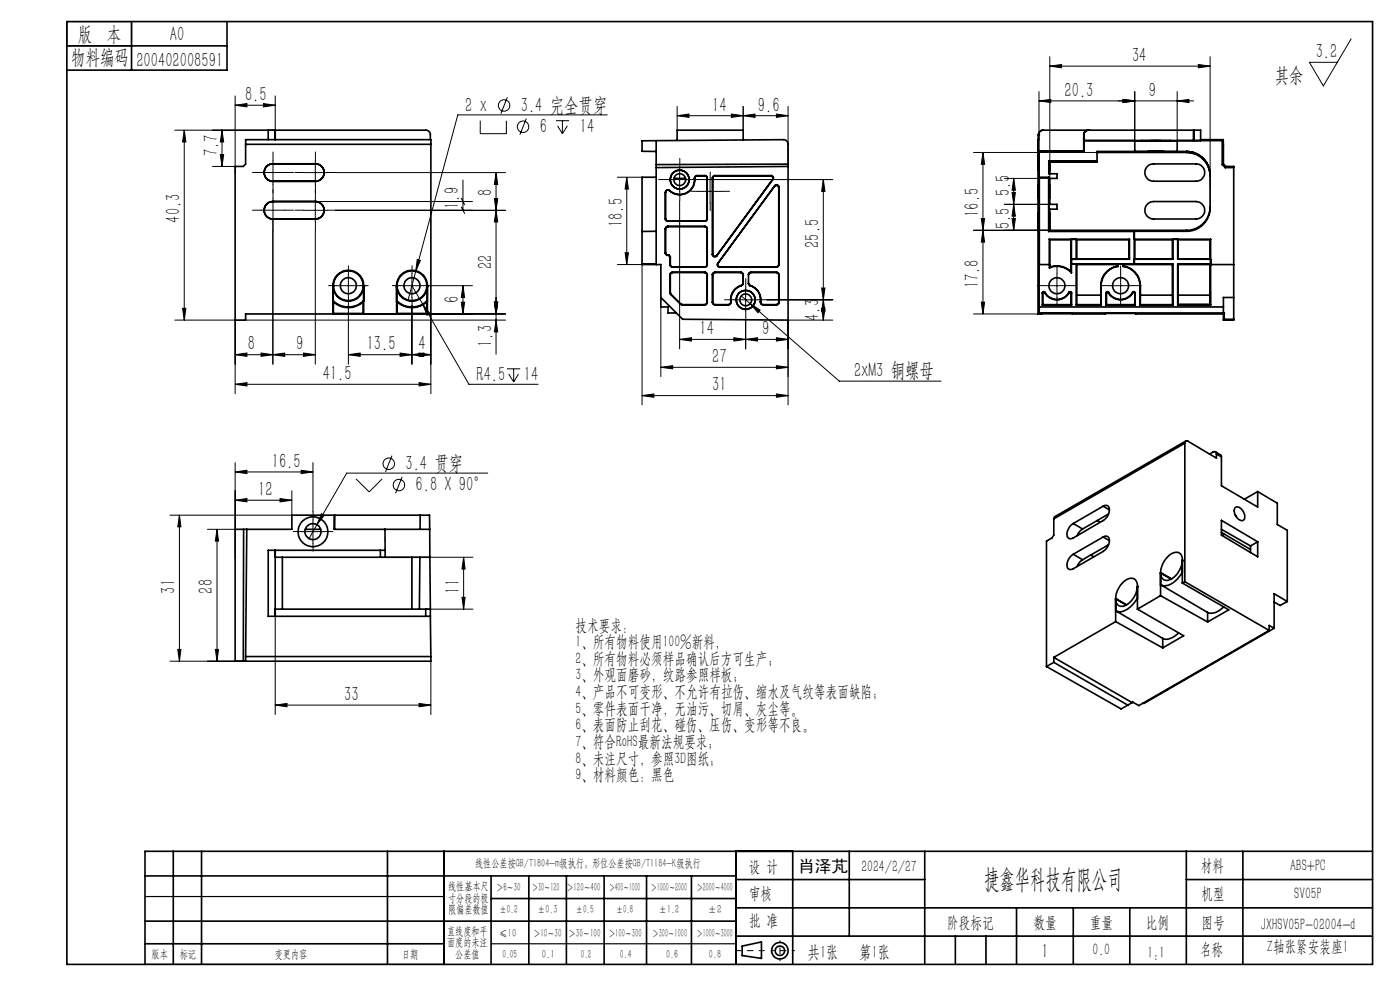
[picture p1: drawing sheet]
<svg xmlns="http://www.w3.org/2000/svg" width="297mm" height="210mm" viewBox="0 0 297 210" stroke-linecap="round" stroke-linejoin="round" font-family="sans-serif">
<g fill="none" stroke="#000" stroke-width=".21">
<path d="M220.4 19.4v12.7M222.7 14l2.5-.3v.7zM222.7 12v25.8M222.7 14h34M240.7 19.4v10.4M249.7 19.4v10.4M254.2 13.7l2.5 .3-2.5 .4zM256.7 12v28.1M286.6 8.2l-5.9 10-2.9-5h5.9M39.1 27.6v40.3M39.1 27.6l.3 2.5h-.7zM45.1 35.3h4.8"/>
<path d="M46.7 32.8h.7l-.3 2.5zM47.1 27.6v7.7M47.1 27.6l.3 2.5h-.7zM49.9 22.3l2.5-.3v.7zM49.9 20.3v16.6M49.9 22.3h8.5M55.9 22l2.5 .3-2.5 .4zM58.4 20.3v7.3h-21.3M64.4 36.6h5M66.9 34.1v5M71.2 36.6h36M98.2 38.2v6.4"/>
<path d="M101.9 25.6v2.8h5.5v-2.8M105.2 36.6l.4 2.5h-.7zM105.2 36.6v38.5M107.6 20.6l-1.3 3.5M111.7 25.1l-1.4 3.5M117.9 25.6h2.8M118.3 26.7l1 1.7M119.3 25.6v2.8M120.4 26.7l-1.1 1.7M128.8 24.4h-31.7l-10.5 39.2M131 37.6h5.2M133 37.6l.3 2.5h-.7z"/>
<path d="M133 37.6v18.5M141.7 38.1h5M143.7 24.5l2.5-.3v.7zM143.7 24.5h23.5M143.7 22.6v5M144.2 35.6v5M148.7 38.1h28M150.6 38.1v5M155.2 24.2l2.5 .3-2.5 .4zM157.7 24.5l2.5-.3v.7zM157.7 22.6v5M164.7 24.2l2.5 .3-2.5 .4z"/>
<path d="M167.2 22.6v12.7M174.7 38.1l.3 2.5h-.7zM174.7 38.1v29.8M206.5 32.3h26.2M208.5 32.3l.4 2.5h-.7zM208.5 32.3v34.3M213.1 37.8h9.4M215.1 37.8l.3 2.5h-.7zM215.1 37.8v11.1M220.4 21.4l2.5-.3v.7zM220.4 21.4h32.8M238.2 21.1l2.5 .3-2.5 .4z"/>
<path d="M249.7 21.4l2.5-.3v.7zM57.9 46.5v30.7M64.4 44.6h5M66.9 42.1v5M66.9 49v28.2M66.9 42.7h33.3M73.9 58.1v5M87.4 58.1v5M88.5 55.1l.7 .1-1 2.4zM97.9 43.9l.7 1.4M97.9 42l.7 1.4M104.9 42.1h.7l-.4 2.5z"/>
<path d="M105.2 44.6l.4 2.5h-.7zM107.2 44.6h-36M131 56.1h5.2M132.6 53.6h.7l-.3 2.5zM136.2 56v29.9M144.2 42.6v31.4M148.1 40.6h5M206.5 48.9h16.2M208.2 46.3h.7l-.4 2.6zM208.5 48.9l.4 2.5h-.7zM213.1 43.3h9.4M214.7 40.8h.7l-.3 2.5z"/>
<path d="M214.7 46.3h.7l-.3 2.6zM215.1 43.3l.3 2.6h-.7zM224.2 58.1v5M237.7 58.1v5M37.1 67.9h12.8v15.6M38.7 65.4h.7l-.3 2.5zM49.9 75.2l2.5-.3v.7zM52.1 67.9h55.1M55.4 74.9l2.5 .3-2.5 .4zM57.9 75.2l2.5-.3v.7zM64.4 74.9l2.5 .3-2.5 .4zM66.9 75.2h-17"/>
<path d="M70.6 66.6h36.6M71.4 60.6h5M73.9 75.2l2.5-.3v.7zM73.9 64.8v12.4M73.9 75.2h17.5M84.9 60.6h5M84.9 74.9l2.5 .3-2.5 .4zM87.4 60.6l2.3 3.9M87.4 75.2l2.5-.3v.7zM87.4 64.8v12.4M88.9 74.9l2.5 .3-2.5 .4zM89.7 64.5l1.5 2-.6 .4z"/>
<path d="M89.7 64.5l9.8 17h14.7M91.4 66.6v16.9M91.6 60.6h8.6M97.9 64.1h.7l-.4 2.5zM98.2 60.6l.4 2.5h-.7zM98.2 60.6v6M104.9 64.1h.7l-.4 2.5zM105.2 67.9l.4 2.5h-.7zM107.6 78.2h2.7M107.9 79.3l1.1 1.7M109 78.2v2.8M110 79.3l-1 1.7"/>
<path d="M140.2 77.9l2.5-.3v.6zM140.2 65.1v14.8M140.2 77.9h27M144.2 72l2.5-.4v.7zM144.2 72h23M155.7 71.6l2.5 .4-2.5 .3zM155.7 63.6h5M157.3 62.8l20.7 18h21.6M158.2 72l2.5-.4v.7zM158.2 68.1v5.9M158.2 61.1v5M159.1 64.4l2.2 1.4-.5 .5z"/>
<path d="M162.7 63.6h14M164.7 71.6l2.5 .4-2.5 .3zM164.7 77.6l2.5 .3-2.5 .3zM174.3 65.4h.7l-.3 2.5zM174.3 61.1h.7l-.3 2.5zM174.7 63.6l.3 2.5h-.7zM176.7 67.9h-9.5v18M206.5 66.6h21M208.2 64.1h.7l-.4 2.5zM221.7 60.6h5M235.2 60.6h5M49.9 98.1v20.4"/>
<path d="M49.9 81.5l2.5-.3v.7zM49.9 81.5h41.5M63.9 99.8l2.5 .3-2.5 .4zM66.4 98.1v10.5M83.1 96.7l-1.3 3.4M88.9 81.2l2.5 .3-2.5 .4zM136.2 83.9l2.5-.3v.7zM136.2 83.9h31M164.7 83.6l2.5 .3-2.5 .4zM38.1 109.3l.3 2.5h-.7zM38.1 109.3v31M44 112.3h5.9"/>
<path d="M46 112.3l.4 2.5h-.7zM46 112.3v28M49.9 100.1l2.5-.3v.7zM49.9 106.1l2.5-.3v.7zM49.9 100.1h16.5M49.9 106.1h12M59.4 105.8l2.5 .3-2.5 .4zM61.9 104.1v5.2h-25.8M63.9 112.8h5M66.4 110.3v5M67.2 111.3l-1.7 3M68.2 109l.6 .3-1.6 2z"/>
<path d="M75.5 101.6l2.8 2.7 2.8-2.7M80.7 118.2h19.6M85.3 101.2l-1.4 3.4M98.4 118.2l.3 2.5h-.7zM98.4 118.2v11M103.5 100.4h-29.9l-6.4 10.9M37.7 137.8h.7l-.3 2.5zM45.7 137.8h.7l-.4 2.5zM58.4 130.7v20.9M90.3 129.2h10M98 126.7h.7l-.3 2.5zM36.1 140.3h16"/>
<path d="M58.4 149.6l2.5-.4v.7zM58.4 149.6h33M88.9 149.2l2.5 .4-2.5 .3zM91.4 140.3v11.3"/>
<circle cx="106.9" cy="22.4" r="1.21"/>
<circle cx="111" cy="26.9" r="1.21"/>
<circle cx="82.5" cy="98.4" r="1.2"/>
<circle cx="84.6" cy="102.9" r="1.2"/>
</g>
<g fill="none" stroke="#000" stroke-width=".35">
<path d="M14.2 4.6h277v200h-277zM14.2 9.7h34M27.9 4.6v10.3M48.2 4.6v10.3h-34M52.1 30.6v-1h39.3v1M52.1 30.6h39.3M52.1 30.6v4.2l-.5 .5h-1.7v32.6h2.2v-1.3h18.5M56.9 29.6v-2h33.4a.96 .96 0 0 1 1 1v1M57.9 34.7a1.87 1.87 0 0 0-1.9 1.9 1.87 1.87 0 0 0 1.9 1.9M57.9 34.8a1.83 1.83 0 0 0-1.8 1.8 1.83 1.83 0 0 0 1.8 1.8M57.9 34.7v.1M57.9 38.4v.1"/>
<path d="M57.9 34.7h9M57.9 34.8h9M57.9 38.5h9M57.9 38.4h9M58.4 27.6v2M66.9 34.7a1.87 1.87 0 0 1 1.9 1.9 1.87 1.87 0 0 1-1.9 1.9M66.9 34.8a1.83 1.83 0 0 1 1.9 1.8 1.83 1.83 0 0 1-1.9 1.8M66.9 34.7v.1M66.9 38.4v.1M91.4 30.6v36h-.7M139.2 29.8l27-.2a.96 .96 0 0 1 1 1v37.3l-22.4-.2-4.6-4.6M139.2 29.8v26.3"/>
<path d="M139.2 37.6h-3v18.5h4v9h1.5v1.3h1.8M139.2 29.8l-3 .1v2.2h3M143 37.8h2.4M147.3 37.8a3.1 3.1 0 0 1-1.7 3.2 3.1 3.1 0 0 1-3.5-.6M147.3 37.8h.1M147.4 37.8a3.2 3.2 0 0 1-1.8 3.2 3.2 3.2 0 0 1-3.6-.5M147.9 37.2a.6 .6 0 0 0-.6 .6M147.9 37.3a.49 .49 0 0 0-.5 .5M147.9 37.2h1.6M147.9 37.2v.1M147.9 37.3h1.6M149.5 37.3l.3 .1 .2 .4"/>
<path d="M149.5 37.2l.4 .2 .1 .3M149.5 37.2v.1M150 37.8v8.6M150 37.7v8.7M150 37.7v.1M151.1 37.7v16.3M151.1 37.7l.1 .1M151.2 37.8v16.1M151.7 37.2l-.4 .2-.2 .3M151.7 37.2h11.9M151.7 37.2v.1M151.7 37.3l-.4 .2-.1 .3"/>
<path d="M151.7 37.3h11.8M157.7 29.7v-2.1h-14v2.2M163.5 37.3l.4 .3v.5M163.6 37.2l.4 .4v.5M163.6 37.2l-.1 .1M163.9 38.1l-11.8 16M164 38.1l-12 16.2M164 38.1h-.1M164.4 39.4l.4-.2 .3 .2 .1 .3M164.4 39.4l-.1 .1 .3-.1h.3l.3 .5M164.4 39.4l-12.1 16.5M165.2 39.9v16.2"/>
<path d="M165.2 39.7v16.5M165.2 39.7v.2M167.2 35.3l-28 .3M167.2 34.8l-28 .1M220.2 29.6v37M220.2 29.6h.1M220.2 29.6l.1 .1M220.3 28.6h.1M220.3 28.6v7.5l.1-4M220.4 39v3.2zM220.4 32.1h.1M220.4 32.1h9.5"/>
<path d="M220.5 37.6h2v11.5M220.5 32.1v34.3M220.5 32.1h9.5M221.3 27.6a.96 .96 0 0 0-1 1M221.3 27.6h33.4v2.2h-24.8h29.4M221.3 27.6a1.02 1.02 0 0 0-1 1M222.5 34.1v2.8h1.7v.9h-1.7M222.5 34.1l.1 2v-1.8M222.5 34.1h10.2M222.6 39v3.2zM222.6 34.3l.1 .1M222.6 34.3h10.1"/>
<path d="M222.7 34.4v2.5M222.7 37.8v5.5M229.9 32.1h.1M229.9 28.6v3.5M229.9 28.6h.1M229.9 28.6l.1 3.5M230.9 27.6a.96 .96 0 0 0-1 1M230.9 27.6h.1M230.9 27.6a1.02 1.02 0 0 0-1 1M232.7 32.2h19.1M232.7 32.3h19M240.7 29.8v2.3h-8v2.3h-10"/>
<path d="M240.7 32.1h9M242.1 29.8h6.3zM243.5 35.3l.4-.4 .6-.1h9.2a1.83 1.83 0 0 1 1.9 1.8 1.83 1.83 0 0 1-1.9 1.8h-9a1.83 1.83 0 0 1-1.7-1.1 1.83 1.83 0 0 1 .5-2zM243.5 32.1h3.4zM249.7 29.8v2.3h2M251.7 32.2h.1M251.7 32.1a5 5 0 0 1 5 5v7a5 5 0 0 1-5 5M251.7 32.2a5 5 0 0 1 5 5M251.7 32.3a5.1 5.1 0 0 1 5 5.1M251.7 32.3l1.5 .1M251.7 32.1v.1M251.7 32.3h.1"/>
<path d="M251.8 32.2l1.4 .2M252.2 32.2l1.4 .4M253.2 32.4a5 5 0 0 1 3.5 4.8M253.2 32.4h.1M253.2 27.6v2.2M254.7 29.6h4.8M259.3 29.8v5.1M259.3 34.9l.6 .7M259.5 29.6v5.2M259.5 29.6l-.2 .2M259.5 34.8l-.2 .1M259.5 34.8l.5 .5"/>
<path d="M259.9 35.6h1.8M260 35.3h1.7v32.6h-2.2M260 35.3l-.1 .3M57.9 42.7a1.87 1.87 0 0 0-1.9 1.9 1.87 1.87 0 0 0 1.9 1.9M57.9 42.7h.1M57.9 42.7a1.85 1.85 0 0 0-1.8 1.9 1.85 1.85 0 0 0 1.8 1.9M57.9 46.5h.1M57.9 42.7h9M57.9 46.5h9M66.9 42.7h.1M66.9 42.7a1.87 1.87 0 0 1 1.9 1.9 1.87 1.87 0 0 1-1.9 1.9M66.9 42.7a1.85 1.85 0 0 1 1.9 1.9 1.85 1.85 0 0 1-1.9 1.9"/>
<path d="M66.9 46.5h.1M136.2 56h3M139.2 49.1h-3M141.1 53.6l.1 .3 .4 .2M141.1 46.4l.2 .4 .3 .1M141.1 40.8v5.6M141.1 48.5v5.1M141.1 40.8h.1M141.1 48.5l.1 .1M141.2 46.4l.2 .3 .3 .2M141.2 53.6l.2 .4 .3 .1M141.2 40.8v5.6"/>
<path d="M141.2 48.6v5M141.2 46.4h-.1M141.2 53.6h-.1M141.6 48l-.3 .1-.2 .4M141.6 54.1h.1M141.6 54.1l.5 .3v.3M141.6 48h7.9M141.6 46.9h7.9M141.6 48l.1 .1M141.7 48.1h-.3l-.2 .5M141.7 54.1h.1M141.7 54.1l.4 .1 .1 .4"/>
<path d="M141.7 46.9h-.1M141.7 46.9h7.8M141.7 48.1h7.8M141.7 54.1h-.1M142 40.5v-.1a.53 .53 0 0 0-.8 .4M142.1 40.4a.56 .56 0 0 0-.6-.1 .56 .56 0 0 0-.4 .5M142.1 40.4l-.1 .1M142.1 56.2l.2 .3 .3 .1M142.1 54.7v1.5M142.1 58.2v3.9M142.1 58.2l.1 .1M142.2 56.1l.1 .4 .4 .1"/>
<path d="M142.2 54.6l-.1 .1M142.2 56.1l-.1 .1M142.2 54.6v1.5M142.2 58.3v3.8M142.6 57.7l-.3 .2-.2 .3M142.6 56.6h6.9M142.6 57.7h6.9M142.6 57.7l.1 .1M142.7 57.8l-.3 .1-.2 .4M142.7 56.6h-.1M142.7 56.6h6.8M142.7 57.8h6.8"/>
<path d="M149.5 48.1h.3l.2 .5M149.5 57.8l.3 .1 .2 .4M149.5 46.9h.1M149.5 56.6h.1M149.5 48l.4 .1 .1 .4M149.5 57.7l.4 .2 .1 .3M149.5 48v.1M149.5 57.7v.1M150 46.4l-.1 .3-.4 .2M150 56.1l-.1 .4-.4 .1M150 46.4h.1M150 48.6v7.5"/>
<path d="M150 58.3v5.8M150 56.1v.1M150 56.2l-.2 .4h-.3M150 46.4l-.1 .4-.4 .1M150 48.5v7.7M150 58.2v6M150 48.5v.1M150 58.2v.1M151.1 54l.4 .5 .5-.2M151.1 58.2v6M151.1 58.2l.1 .1M151.2 53.9l.1 .3 .3 .2 .5-.3"/>
<path d="M151.2 53.9l-.1 .1M151.2 58.3v5.8M151.7 57.7l-.4 .2-.2 .3M151.7 57.7h5.5M151.7 57.7v.1M151.7 57.8l-.3 .1-.2 .4M151.7 57.8h5.4M152.1 54.1l-.1 .2M152.3 55.9v.6l.4 .1M152.3 55.9l.1-.1v.6l.4 .2M152.7 56.6h12M152.8 56.6h11.9"/>
<path d="M152.8 56.6h-.1M157.1 57.8l.3 .1 .2 .4M157.2 57.7l.3 .2 .2 .3M157.2 57.7l-.1 .1M157.6 58.3v1.8M157.7 58.2v1.9M157.7 58.2l-.1 .1M159.3 57.7a.49 .49 0 0 0-.5 .5v1.9l.3 .5M159.3 57.8a.49 .49 0 0 0-.5 .5M159.3 57.7h5.4M159.3 57.8h5.4M159.3 57.7v.1"/>
<path d="M164.7 57.8l.4 .2 .1 .3M164.7 56.6h.1M164.7 57.7l.4 .2 .1 .3M164.7 57.7v.1M165.2 56.1l-.1 .4-.4 .1M165.2 56.1v.1M165.2 58.3v5.8M165.2 56.2l-.2 .4h-.3M165.2 58.2v6M165.2 58.2v.1M220.3 45.1l.1 3.9zM220.3 48.9h.1"/>
<path d="M220.5 56.1h2.1v.7M222.5 49.1h18.1M222.5 43.3h1.7v1.1h-1.7M222.6 48.9h.1M222.6 50.8h17M222.6 50.8v5.3M222.6 50.8l.1 .1M222.6 56.8a4.1 4.1 0 0 1 4.7 1.1M222.6 48.9v-3.8l-.1 4M222.7 56.7l-.1 .1M222.7 56.7a4.2 4.2 0 0 1 4.5 1M222.7 48.9h-.1"/>
<path d="M222.7 48.9h29M222.7 44.4v4.5M222.7 50.9v5.8M222.7 50.9h4.5M227.2 57.7l.1 .2M227.2 50.9l.1-.1v7.1M227.2 50.9v6.8M227.3 56h21.5M227.3 55h12.3M228.4 56.1h8.7M228.4 50.9h11.1M228.4 50.9l-.1-.1v4.2l.1-.1"/>
<path d="M228.4 56.1l-.1-.1v8.7M228.4 54.9h11.1M228.4 50.9v4M228.4 56.1v8.5M237.1 56.4a4.2 4.2 0 0 0-3.6 4.2M237.1 56.4l.1 .1M237.1 56.1l.1-.1v.5M237.1 56.1v.3M237.2 56.5a4.1 4.1 0 0 0-3.6 4.1M238.2 56.5a4.1 4.1 0 0 1 3.6 4.1M238.3 56.4a4.2 4.2 0 0 1 3.6 4.2M238.3 56.4l-.1 .1"/>
<path d="M238.3 56.1h10.4M238.3 56.1l-.1-.1v.5M238.3 56.1v.3M239.5 54.9l.1 .1M239.5 50.9v4M239.6 50.8v4.2M239.6 50.8l-.1 .1M240.6 56h.1M240.7 50.9v4M240.7 54.9l-.1 .1h8.2M240.7 50.9h8M240.7 54.9h8"/>
<path d="M243.3 43.4a1.84 1.84 0 0 1 1.4-.7h9a1.85 1.85 0 0 1 1.9 1.9 1.85 1.85 0 0 1-1.9 1.9h-9a1.85 1.85 0 0 1-1.6-1.1 1.85 1.85 0 0 1 .2-2zM248.7 50.9l.1-.1v4.2M248.7 54.9l.1 .1M248.7 50.9v4M248.7 56.1v6.5M248.8 56l-.1 .1M248.8 56v8.7M249.8 56h7l-.1 .1M249.8 56v8.7M249.8 56l.1 .1M249.9 56.1h6.8M249.9 50.9h6.8"/>
<path d="M249.9 54.9l-.1 .1M249.9 54.9h6.8M249.9 50.9l-.1-.1v4.2M249.9 50.9v4M249.9 56.1v8.5M251.7 49.1h-11.1v6.9M251.7 48.9v.2M256.7 43.8a5 5 0 0 1-5 5.1M256.7 54.9l.1 .1h-7M256.7 50.9v4M256.7 56.1v5.5M256.8 56.1h.1"/>
<path d="M256.8 56.1h4.9M256.8 50.8h-16.2l.1 .1M256.8 50.8l-.1 .1M256.8 50.8v13.9M70.6 60.6a3.3 3.3 0 0 1 3.3-3.3 3.3 3.3 0 0 1 3.3 3.3M70.6 60.7a3.3 3.3 0 0 0 3.3 3.2 3.3 3.3 0 0 0 3.3-3.2M70.6 60.7h.1M70.6 60.6h.1M70.6 60.6v6M70.6 63.9h.2M70.7 60.6a3.2 3.2 0 0 1 3.2-3.1 3.2 3.2 0 0 1 3.1 3.1M70.7 60.6l-.1 .1"/>
<path d="M70.7 60.6a3.2 3.2 0 0 0 3.2 3.1 3.2 3.2 0 0 0 3.1-3.1M70.7 64a4.6 4.6 0 0 0 6.3 0M70.7 66.5l-.1 .1M70.7 64v2.5M70.7 66.5h6.3M70.8 63.9l-.1 .1M70.8 63.9a4.6 4.6 0 0 0 6.2 0M77 63.9v.1M77 63.9h.2M77 60.6l.2 .1M77 60.6h.2M77 64v2.5"/>
<path d="M77 66.5l.2 .1M77.2 60.7h.1M77.2 60.6v6M77.2 66.6h6.9M84.1 60.6a3.3 3.3 0 0 1 3.3-3.3 3.3 3.3 0 0 1 3.3 3.3M84.1 60.7a3.3 3.3 0 0 0 3.3 3.2 3.3 3.3 0 0 0 3.3-3.2M84.1 60.7h.1M84.1 60.6h.1M84.1 60.6v6M84.1 63.9h.2M84.2 60.6a3.2 3.2 0 0 1 3.2-3.1 3.2 3.2 0 0 1 3.2 3.1M84.2 60.6l-.1 .1"/>
<path d="M84.2 60.6a3.2 3.2 0 0 0 3.2 3.1 3.2 3.2 0 0 0 3.2-3.1M84.2 64a4.6 4.6 0 0 0 6.4 0M84.2 66.5l-.1 .1M84.2 64v2.5M84.2 66.5h6.4M84.3 63.9l-.1 .1M84.3 63.9a4.6 4.6 0 0 0 6.2 0M90.5 63.9l.1 .1M90.5 63.9h.2M90.6 60.6l.1 .1M90.6 60.6h.1M90.6 66.5l.1 .1"/>
<path d="M90.6 64v2.5M90.7 60.7h.1M90.7 60.6v6M142.1 62.1l.2 .3M142.1 62.1h.1M142.2 62.1l.1 .3M142.3 62.4l2.1 2.1M142.3 62.4h.1M142.3 62.4l2.1 2M144.4 64.5l.3 .2M144.4 64.4l.3 .2M144.4 64.4v.1"/>
<path d="M144.7 64.7h4.8M144.7 64.6v.1M144.7 64.6h4.8M149.5 64.6v.1M150 64.1l-.1 .3-.4 .2M150 64.1v.1M150 64.2l-.1 .3-.4 .2M151.1 64.2l.3 .4 .3 .1M151.2 64.1l.1 .3 .4 .2M151.2 64.1l-.1 .1M151.7 64.7h2.8M151.7 64.6h2.8"/>
<path d="M151.7 64.6v.1M154.5 64.6v.1M155 64a.5 .5 0 0 1-.5 .6M155 64h.1M155.1 64a.55 .55 0 0 1-.6 .7M157.2 60.6a3.2 3.2 0 0 0-2.2 3.4M157.2 60.6h.1M157.3 60.6a3.1 3.1 0 0 0-2.2 3.4M157.6 60.1l-.1 .3-.3 .2M157.6 60.1h.1M157.7 60.1l-.4 .5M158.8 60.1l.3 .5"/>
<path d="M159.1 60.6a3.1 3.1 0 0 1 2.2 3.4M159.1 60.6h.1M159.1 60.6a3.1 3.1 0 0 1 2.3 3.4M161.3 64a.51 .51 0 0 0 .6 .7M161.3 64h.1M161.4 64a.55 .55 0 0 0 .5 .6M161.9 64.7h2.8M161.9 64.6h2.8M161.9 64.6v.1M164.7 64.6v.1M165.2 64.1l-.1 .3-.4 .2M165.2 64.1v.1"/>
<path d="M165.2 64.2l-.2 .4-.3 .1M220.2 66.6h39.3M220.5 65.1h.1M220.5 65.1h39M220.5 66.4h39.2M220.5 66.4l-.3 .2M221.1 64.7h6.2M221.1 62.2v2.5M221.1 62.2h.1M221.2 64.6h6M221.2 64.6l-.1 .1M221.2 62.2v2.4"/>
<path d="M221.6 62h-.3l-.1 .2M221.6 62a3 3 0 0 0 5.2 0M221.7 62a.31 .31 0 0 0-.3-.1 .31 .31 0 0 0-.3 .3M221.7 62a2.92 2.92 0 0 0 5.1 0M221.7 62h-.1M226.8 62a.31 .31 0 0 1 .3-.1 .31 .31 0 0 1 .2 .3M226.8 62h.1M226.8 62l.2-.1 .2 .3M227.2 62.2v2.4M227.2 62.2h.1M227.2 64.6l.1 .1M227.3 62.2v2.5"/>
<path d="M228.3 64.7h5.3M228.4 64.6h5.1M228.4 64.6l-.1 .1M228.4 62.6h5.1M233.5 60.6h.1M233.5 64.6l.1 .1M233.5 60.6v4M233.6 60.6v4.1M234.6 62.2v2.5M234.6 64.7h6.2M234.6 62.2h.1M234.7 64.6h6"/>
<path d="M234.7 64.6l-.1 .1M234.7 62.2v2.4M235.1 62h-.3l-.1 .2M235.1 62a3 3 0 0 0 5.2 0M235.2 62a2.92 2.92 0 0 0 5.1 0M235.2 62a.3 .3 0 0 0-.3-.1 .3 .3 0 0 0-.3 .3M235.2 62h-.1M240.3 62a.28 .28 0 0 1 .3-.1 .28 .28 0 0 1 .2 .3M240.3 62h.1M240.3 62h.3l.1 .2M240.7 62.2v2.4M240.7 62.2h.1"/>
<path d="M240.7 64.6l.1 .1M240.8 62.2v2.5M241.8 60.6h.1M241.8 64.7h7M241.8 60.6v4.1M241.9 64.6h6.8M241.9 64.6l-.1 .1M241.9 60.6v2M241.9 62.6v2M241.9 62.6h6.8M248.7 62.6v2M248.7 64.6l.1 .1"/>
<path d="M249.8 64.7h7M249.9 64.6h.1M249.9 64.6h6.9M249.9 64.6l-.1 .1M249.9 62.6h6.8M256.7 61.6l.1 3M256.7 61.6v3M256.8 64.6v.1M259.5 66.4h.1M259.5 66.6v1.3M259.7 67.7h2M259.7 66.4v1.3"/>
<path d="M259.7 66.4l-.2 .2M259.7 67.7l-.2 .2M261.7 63.1h-2.2v3.3M251.4 94a.42 .42 0 0 1 .2-.4 .42 .42 0 0 1 .5 0l6 3.6v-.9M251.4 94l-27.8 16.1M251.4 94v29.4M251.6 93.5l-27.9 16.1-.1 .5M257.8 95.8l1.2 .7 .1 .4M258.1 96.3a.44 .44 0 0 0-.2-.5 .44 .44 0 0 0-.5 .1l-.8 .4M258.1 96.3l1 .6M259.1 96.9v6.1l7.7 4.6v-3.3M51.7 112.3l-.1 28"/>
<path d="M52.4 112.3l-.3 27M58.4 116.7v14M58.4 118.2h22.3M59.9 118.2v11M64.8 112.3h3.2M71 112.3v-3h20.1l.1 3M80.7 116.7h1M80.7 116.7h-23.8v14h33.4M80.7 116.7v1.5M80.7 118.2h1M81.7 112.3v4.4M81.7 118.2h9.5"/>
<path d="M81.7 116.7v1.5M87.4 118.2v11M89.1 118.2l-.1 11M89.1 109.3v3M91.2 112.3h-20.3v-3h-9v3h-12v28h41.5v-1M91.2 112.3v5.9M91.2 118.2l.1 11M223.6 110.1v3.4l-.4 .6-1.2 .7v26.6M227.7 117.6l2 1.1M227.7 111l2 1.2M229.7 118.7l-.6 .5-.6 .9M229.7 112.2l-.6 .5-.6 .9"/>
<path d="M231.4 117.7l.6 .4M232.8 110.4l.6 .4M234 107.4a.85 .85 0 0 1 1.1 0 .85 .85 0 0 1 .2 1l-.4 1.1-.7 .8-6.5 3.8a.85 .85 0 0 1-1.1 0 .85 .85 0 0 1-.2-1l.1-.6 .5-.9 .7-.6M234 113.9a.85 .85 0 0 1 1.1 0 .85 .85 0 0 1 .2 1l-.5 1.3-.8 .8-6.3 3.6a.85 .85 0 0 1-1.1 0 .85 .85 0 0 1-.2-1l.5-1.3 .8-.7M234 107.4l-6.3 3.6M234 113.9l-6.3 3.7M234 113.9l1.3 .8M234 107.4l1.3 .8M235.2 115.6l-5.5 3.1M235.2 109l-5.5 3.2M250.8 118.9a4.4 4.4 0 0 1-3.3 4.2 1.35 1.35 0 0 1-1.3-1.5M250.8 118.9h.1"/>
<path d="M259.1 110.4l7.7 4.5v3.2l-7.7-4.6zM259.1 113l6.2 3.5M259.1 112.3l6.2 3.5M259.7 113.3l-.5 .3M262 107.7l.1-.1a1.75 1.75 0 0 1 2 1.9 .74 .74 0 0 1-.4 .9 .74 .74 0 0 1-1-.2 2.13 2.13 0 0 1-.7-2.5zM262 109.2l.3 .5M262.1 109.4h.1M265.3 115.8v1.4M266.8 104.3l4.2 2.4v4.6l2.1 1.2v15.1M266.8 114.9l-1.5 .9M266.8 104.3l-2.8 1.6M52.1 139.3v1"/>
<path d="M52.1 139.3h39.3M58.4 129.2h31.9M90.3 130.7h1M90.3 129.2h1M90.3 129.2v1.5M91.3 129.2v1.5M91.3 130.7l.1 8.6M223.6 139.4v1.1M223.6 139.4l16.6 9.6M236.7 127a4.4 4.4 0 0 1 3.4-4.3 1.44 1.44 0 0 1 1.2 1.6v4.9M236.7 127.1h.1M236.7 127v4.9"/>
<path d="M236.7 131.9l-13.1 7.5M236.7 131.9l10 5.5M236.7 127.1l2.2 1.2M236.7 127l2.3 1.3M236.8 129.6l9.9 5.8M236.8 129.6l-.1 .1M241.2 127.1a4.6 4.6 0 0 1-4.1 2.6l-.3-.1M241.2 127.1h.1M241.3 124.4a4.8 4.8 0 0 1-3.2 4.2 1.35 1.35 0 0 1-1.4-1.5M241.3 124.4h.1M241.3 129.2l9.8 5.7-4.4 2.5M241.3 127l-.1 .1"/>
<path d="M246.2 121.5a4.7 4.7 0 0 1 3.2-4.4 1.34 1.34 0 0 1 1.4 1.7v4.9M246.2 121.6h.1M246.2 121.5v4.9M246.2 126.4l-4.9 2.8M246.2 126.4l10 5.5M246.2 121.6l2.3 1.2M246.2 121.5l2.3 1.3M246.3 124.1l9.9 5.8M246.3 124.1l-.1 .1M246.7 135.4v2M250 134.3a3.2 3.2 0 0 1-3.3 1.1M250.7 121.6a4.4 4.4 0 0 1-4 2.6l-.4-.1"/>
<path d="M250.7 121.6h.1M250.8 123.7l9.9 5.7-4.5 2.5M250.8 121.5l-.1 .1M251.4 123.4l-.6 .3M251.4 123.4l17.8 10.3M256.2 129.9v2M259.6 128.7a3.2 3.2 0 0 1-3.4 1.2M269.2 133.7l-27.6 16-1.3-.8-.1 .1M270.3 133.3l-1.1-.6v1M270.3 133.3l-27.6 15.9-.2-.1M273.1 127.6l-2.8-1.7v7.4M273.1 127.6l-1.5 .8-1.3-.7"/>
<path d="M222 141.4l15.8 9 2.4-1.4M223.6 140.5l-1.6 .9M223.6 140.5l15.7 9.1M30.8 195.4h125.4M30.8 185.8h125.4M36.8 180.6v24M42.8 180.6v24M82.2 180.6v24M94.2 180.6v24M104.2 185.8v18.8M104.2 190.6h52M112.2 185.8v18.8"/>
<path d="M120.2 185.8v18.8M128.2 185.8v18.8M137.2 185.8v18.8M146.7 185.8v18.8M156.2 180.6v24M156.2 186.6h40M156.2 198.6h135M156.2 192.6h135M168.2 180.6v24M180.2 180.6v18M196.2 180.6v24M202.7 198.6v6"/>
<path d="M209.2 198.6v6M215.7 192.6v12M227.7 192.6v12M239.7 192.6v12M251.7 186.6h39.5M251.7 180.6v24M263.7 180.6v24M291.2 180.6h-260.4v24M30.8 200.2h63.4M157.4 200.7l4.1-.9v3.5l-4.1-.6z"/>
<circle cx="144.2" cy="38.1" r="2"/>
<circle cx="144.2" cy="38.1" r="1.25"/>
<circle cx="73.9" cy="60.6" r="1.7"/>
<circle cx="87.4" cy="60.6" r="1.7"/>
<circle cx="158.2" cy="63.6" r="2"/>
<circle cx="158.2" cy="63.6" r="1.26"/>
<circle cx="224.2" cy="60.6" r="1.7"/>
<circle cx="237.7" cy="60.6" r="1.7"/>
<circle cx="66.4" cy="112.8" r="1.7"/>
<circle cx="66.4" cy="112.8" r="3.2"/>
<circle cx="165.5" cy="201.7" r="1.74"/>
<circle cx="165.5" cy="201.7" r="1"/>
</g>
<g fill="none" stroke="#000" stroke-width=".21" stroke-dasharray="15.2 1.3 1.3 1.3">
<path d="M55.4 36.6h-1.8M57.9 36.6v-2.5M57.9 36.6h-2.5M57.9 36.6v2.5M57.9 36.6h2.5M57.9 34.1v-1.9M57.9 39.1v1.8M60.4 36.6h1.9M64.4 36.6h-1.8M66.9 34.1v-1.9M66.9 39.1v1.8M69.4 36.6h1.9"/>
<path d="M141.7 38.1h-2M144.2 35.6v-2M146.7 38.1h2M150.7 38.1v-1.6M55.4 44.6h-1.8M57.9 44.6h-2.5M57.9 44.6v2.5M57.9 44.6h2.5M57.9 44.6v-2.5M57.9 47.1v1.8M57.9 42.1v-1.9M60.4 44.6h1.9"/>
<path d="M64.4 44.6h-1.8M66.9 47.1v1.8M66.9 42.1v-1.9M69.4 44.6h1.9M73.9 58.1v-1.7M87.4 58.1v-1.7M144.2 40.6v2M148.2 40.6h-1.6M150.7 43.1v1.6M153.2 40.6h1.6M224.2 58.1v-1.7M237.7 58.1v-1.7"/>
<path d="M71.4 60.6h-1.7M73.9 63.1v1.7M76.4 60.6h1.7M84.9 60.6h-1.7M87.4 63.1v1.7M89.9 60.6h1.7M155.7 63.6h-2M158.2 61.1v-2M158.2 66.1v2M160.7 63.6h2M221.7 60.6h-1.7M224.2 63.1v1.7"/>
<path d="M226.7 60.6h1.7M235.2 60.6h-1.7M237.7 63.1v1.7M240.2 60.6h1.7M63.9 112.8h-1.7M66.4 110.3v-1.7M66.4 115.3v1.7M68.9 112.8h1.7"/>
</g>
<path d="M162.1 201.7h-6" fill="none" stroke="#000" stroke-width=".21" stroke-dasharray="15.2 1.3 1.3 1.3" stroke-dashoffset="14.1"/>
<path d="M168.5 201.7h-4.8" fill="none" stroke="#000" stroke-width=".21" stroke-dasharray="15.2 1.3 1.3 1.3" stroke-dashoffset="14.7"/>
<path d="M165.5 199.6v4.2" fill="none" stroke="#000" stroke-width=".21" stroke-dasharray="15.2 1.3 1.3 1.3" stroke-dashoffset="15"/>
<path d="M14.2 4.6h13.7v5.1h-13.7zM30.8 190.2h63.4M30.8 204.6h63.4M104.2 200.2h52" fill="none" stroke="#000" stroke-width=".25"/>
<g fill="#000">
<path d="M254.2 13.7l2.5 .3-2.5 .4zM222.7 14l2.5-.3v.7z"/>
<path d="M49.9 22.3l2.5-.3v.7zM55.9 22l2.5 .3-2.5 .4z"/>
<path d="M238.2 21.1l2.5 .3-2.5 .4zM220.4 21.4l2.5-.3v.7z"/>
<path d="M238.2 21.1l2.5 .3-2.5 .4zM249.7 21.4l2.5-.3v.7z"/>
<path d="M88.5 55.1l-.3 2.5 1-2.4zM89.7 64.5l.9 2.4 .6-.4zM159.1 64.4l1.7 1.9 .5-.5zM68.2 109l-1 2.3 1.6-2z"/>
<path d="M104.9 42.1h.7l-.4 2.5zM105.2 36.6l.4 2.5h-.7zM174.3 65.4h.7l-.3 2.5zM174.7 63.6l.3 2.5h-.7zM174.3 61.1h.7l-.3 2.5zM174.7 38.1l.3 2.5h-.7z"/>
<path d="M132.6 53.6h.7l-.3 2.5zM133 37.6l.3 2.5h-.7z"/>
<path d="M214.7 40.8h.7l-.3 2.5zM215.1 37.8l.3 2.5h-.7z"/>
<path d="M38.7 65.4h.7l-.3 2.5zM39.1 27.6l.3 2.5h-.7zM46.7 32.8h.7l-.3 2.5zM47.1 27.6l.3 2.5h-.7z"/>
<path d="M57.9 75.2l2.5-.3v.7zM64.4 74.9l2.5 .3-2.5 .4z"/>
<path d="M88.9 74.9l2.5 .3-2.5 .4zM87.4 75.2l2.5-.3v.7zM84.9 74.9l2.5 .3-2.5 .4zM73.9 75.2l2.5-.3v.7zM88.9 81.2l2.5 .3-2.5 .4zM49.9 81.5l2.5-.3v.7zM55.4 74.9l2.5 .3-2.5 .4zM49.9 75.2l2.5-.3v.7z"/>
<path d="M97.9 64.1h.7l-.4 2.5zM98.2 60.6l.4 2.5h-.7zM104.9 64.1h.7l-.4 2.5zM105.2 44.6l.4 2.5h-.7zM105.2 67.9l.4 2.5h-.7zM104.9 64.1h.7l-.4 2.5zM208.5 32.3l.4 2.5h-.7zM208.2 46.3h.7l-.4 2.6zM208.5 48.9l.4 2.5h-.7zM208.2 64.1h.7l-.4 2.5zM215.1 43.3l.3 2.6h-.7zM214.7 46.3h.7l-.3 2.6z"/>
<path d="M155.7 71.6l2.5 .4-2.5 .3zM144.2 72l2.5-.4v.7z"/>
<path d="M158.2 72l2.5-.4v.7zM164.7 71.6l2.5 .4-2.5 .3zM143.7 24.5l2.5-.3v.7zM155.2 24.2l2.5 .3-2.5 .4zM140.2 77.9l2.5-.3v.6zM164.7 77.6l2.5 .3-2.5 .3z"/>
<path d="M164.7 83.6l2.5 .3-2.5 .4zM136.2 83.9l2.5-.3v.7zM164.7 24.2l2.5 .3-2.5 .4zM157.7 24.5l2.5-.3v.7zM63.9 99.8l2.5 .3-2.5 .4zM49.9 100.1l2.5-.3v.7zM59.4 105.8l2.5 .3-2.5 .4zM49.9 106.1l2.5-.3v.7zM88.9 149.2l2.5 .4-2.5 .3zM58.4 149.6l2.5-.4v.7z"/>
<path d="M98.4 118.2l.3 2.5h-.7zM98 126.7h.7l-.3 2.5zM38.1 109.3l.3 2.5h-.7zM37.7 137.8h.7l-.3 2.5zM46 112.3l.4 2.5h-.7zM45.7 137.8h.7l-.4 2.5z"/>
</g>
<text font-size="5.6" x="208.8" y="188.3">捷鑫华科技有限公司</text>
<g font-size="4.4">
<text x="16.5" y="8.6">版 本</text>
<text x="36.1" y="8.6">A0</text>
<text x="15.1" y="13.7">物料编码</text>
<text x="28.9" y="14.2">200402008591</text>
<text x="240.2" y="13.1">34</text>
<text x="270.4" y="17.3">其余</text>
<text x="279.1" y="12.3">3.2</text>
<text x="52" y="21.4">8.5</text>
<text x="98.7" y="23.7">2 x</text>
<text x="110.5" y="23.7">3.4 完全贯穿</text>
<text x="151.1" y="23.7">14</text>
<text x="160.8" y="23.7">9.6</text>
<text x="225.9" y="20.5">20.3</text>
<text x="243.7" y="20.5">9</text>
<text x="114.5" y="28.2">6</text>
<text x="123" y="28.2">14</text>
<text x="46.2" y="33.1" transform="rotate(-90 46.2 33.1)">7.7</text>
<text x="104.4" y="41.6" transform="rotate(-90 104.4 41.6)">8</text>
<text x="214.2" y="41.6" transform="rotate(-90 214.2 41.6)">5.5</text>
<text x="38.2" y="47.2" transform="rotate(-90 38.2 47.2)">40.3</text>
<text x="97.4" y="44.3" transform="rotate(-90 97.4 44.3)">1.9</text>
<text x="207.7" y="46" transform="rotate(-90 207.7 46)">16.5</text>
<text x="132.1" y="48.1" transform="rotate(-90 132.1 48.1)">18.5</text>
<text x="173.8" y="52.6" transform="rotate(-90 173.8 52.6)">25.5</text>
<text x="214.2" y="48.6" transform="rotate(-90 214.2 48.6)">5.5</text>
<text x="104.4" y="57" transform="rotate(-90 104.4 57)">22</text>
<text x="97.4" y="64.2" transform="rotate(-90 97.4 64.2)">6</text>
<text x="207.7" y="61.1" transform="rotate(-90 207.7 61.1)">17.8</text>
<text x="148.4" y="71.1">14</text>
<text x="161.7" y="71.1">9</text>
<text x="173.8" y="68.1" transform="rotate(-90 173.8 68.1)">4.3</text>
<text x="52.6" y="74.3">8</text>
<text x="62.9" y="74.3">9</text>
<text x="77.8" y="74.3">13.5</text>
<text x="88.8" y="74.3">4</text>
<text x="104.4" y="73.6" transform="rotate(-90 104.4 73.6)">1.3</text>
<text x="151.1" y="77">27</text>
<text x="68.5" y="80.6">41.5</text>
<text x="101.1" y="80.8">R4.5</text>
<text x="111.1" y="80.8">14</text>
<text x="151.1" y="83">31</text>
<text x="181.2" y="80">2xM3 铜螺母</text>
<text x="57.7" y="99.2">16.5</text>
<text x="86" y="99.7">3.4 贯穿</text>
<text x="54.8" y="105.2">12</text>
<text x="88.2" y="104.2">6.8 X 90°</text>
<text x="37.2" y="125.9" transform="rotate(-90 37.2 125.9)">31</text>
<text x="45.2" y="125.9" transform="rotate(-90 45.2 125.9)">28</text>
<text x="97.5" y="125.9" transform="rotate(-90 97.5 125.9)">11</text>
<text x="73" y="148.7">33</text>
<text x="221" y="203.2">1</text>
</g>
<g font-size="3.8">
<text x="171.3" y="203.2">共1张</text>
<text x="182.3" y="203.2">第1张</text>
</g>
<g font-size="3.5">
<text x="122.1" y="133.8">技术要求：</text>
<text x="122.1" y="137.3">1、所有物料使用100%新料，</text>
<text x="122.1" y="140.8">2、所有物料必须样品确认后方可生产；</text>
<text x="122.1" y="144.3">3、外观面磨砂，纹路参照样板；</text>
<text x="122.1" y="147.9">4、产品不可变形、不允许有拉伤、缩水及气纹等表面缺陷；</text>
<text x="122.1" y="151.4">5、零件表面干净，无油污、切屑、灰尘等。</text>
<text x="122.1" y="154.9">6、表面防止刮花、碰伤、压伤、变形等不良。</text>
<text x="122.1" y="158.5">7、符合RoHS最新法规要求；</text>
<text x="122.1" y="162">8、未注尺寸，参照3D图纸；</text>
<text x="122.1" y="165.5">9、材料颜色：黑色</text>
<text x="158.9" y="184.9">设 计</text>
<text x="169.3" y="184.9">肖泽芃</text>
<text x="182.7" y="184.9">2024/2/27</text>
<text x="254.7" y="184.7">材料</text>
<text x="273.7" y="184.7">ABS+PC</text>
<text x="158.9" y="190.8">审核</text>
<text x="254.9" y="190.7">机型</text>
<text x="274.6" y="190.8">SV05P</text>
<text x="158.9" y="196.5">批 准</text>
<text x="200.9" y="196.9">阶段标记</text>
<text x="219.3" y="196.9">数量</text>
<text x="231.2" y="196.9">重量</text>
<text x="243.1" y="196.9">比例</text>
<text x="254.9" y="196.9">图号</text>
<text x="267.5" y="197.3">JXHSV05P-02004-d</text>
<text x="231.8" y="202.5">0.0</text>
<text x="243.4" y="203.2">1:1</text>
<text x="254.5" y="202.5">名称</text>
<text x="268.8" y="201.8">Z轴张紧安装座1</text>
</g>
<g font-size="2.5">
<text x="100.8" y="184">线性公差按GB/T1804-m级执行；形位公差按GB/T1184-K级执行</text>
<text x="95.1" y="188.8">线性基本尺</text>
<text x="95.1" y="191.3">寸分段的极</text>
<text x="105.3" y="189.1">＞6～30</text>
<text x="112.9" y="189.1">＞30～120</text>
<text x="120.2" y="188.9">＞120～400</text>
<text x="129.2" y="188.9">＞400～1000</text>
<text x="138.1" y="189.1">＞1000～2000</text>
<text x="147.8" y="189.1">＞2000～4000</text>
<text x="95.1" y="193.8">限偏差数值</text>
<text x="105.9" y="193.8">±0.2</text>
<text x="114.1" y="193.8">±0.3</text>
<text x="122.2" y="193.8">±0.5</text>
<text x="130.7" y="193.8">±0.8</text>
<text x="139.8" y="193.8">±1.2</text>
<text x="150.2" y="193.8">±2</text>
<text x="32.2" y="203.2">版本</text>
<text x="38.1" y="203.2">标记</text>
<text x="58.3" y="203.2">变更内容</text>
<text x="85.3" y="203.2">日期</text>
<text x="94.8" y="198.3">直线度和平</text>
<text x="94.8" y="200.7">面度的未注</text>
<text x="96.6" y="203.2">公差值</text>
<text x="105.9" y="198.7">≤10</text>
<text x="106.6" y="203.2">0.05</text>
<text x="113.2" y="198.7">＞10～30</text>
<text x="115" y="203.2">0.1</text>
<text x="120.6" y="198.7">＞30～100</text>
<text x="123.2" y="203.2">0.2</text>
<text x="129.1" y="198.7">＞100～300</text>
<text x="131.5" y="203.2">0.4</text>
<text x="138.4" y="198.7">＞300～1000</text>
<text x="141.3" y="203.2">0.6</text>
<text x="147.8" y="198.7">＞1000～3000</text>
<text x="150.4" y="203.2">0.8</text>
</g>
</svg>
